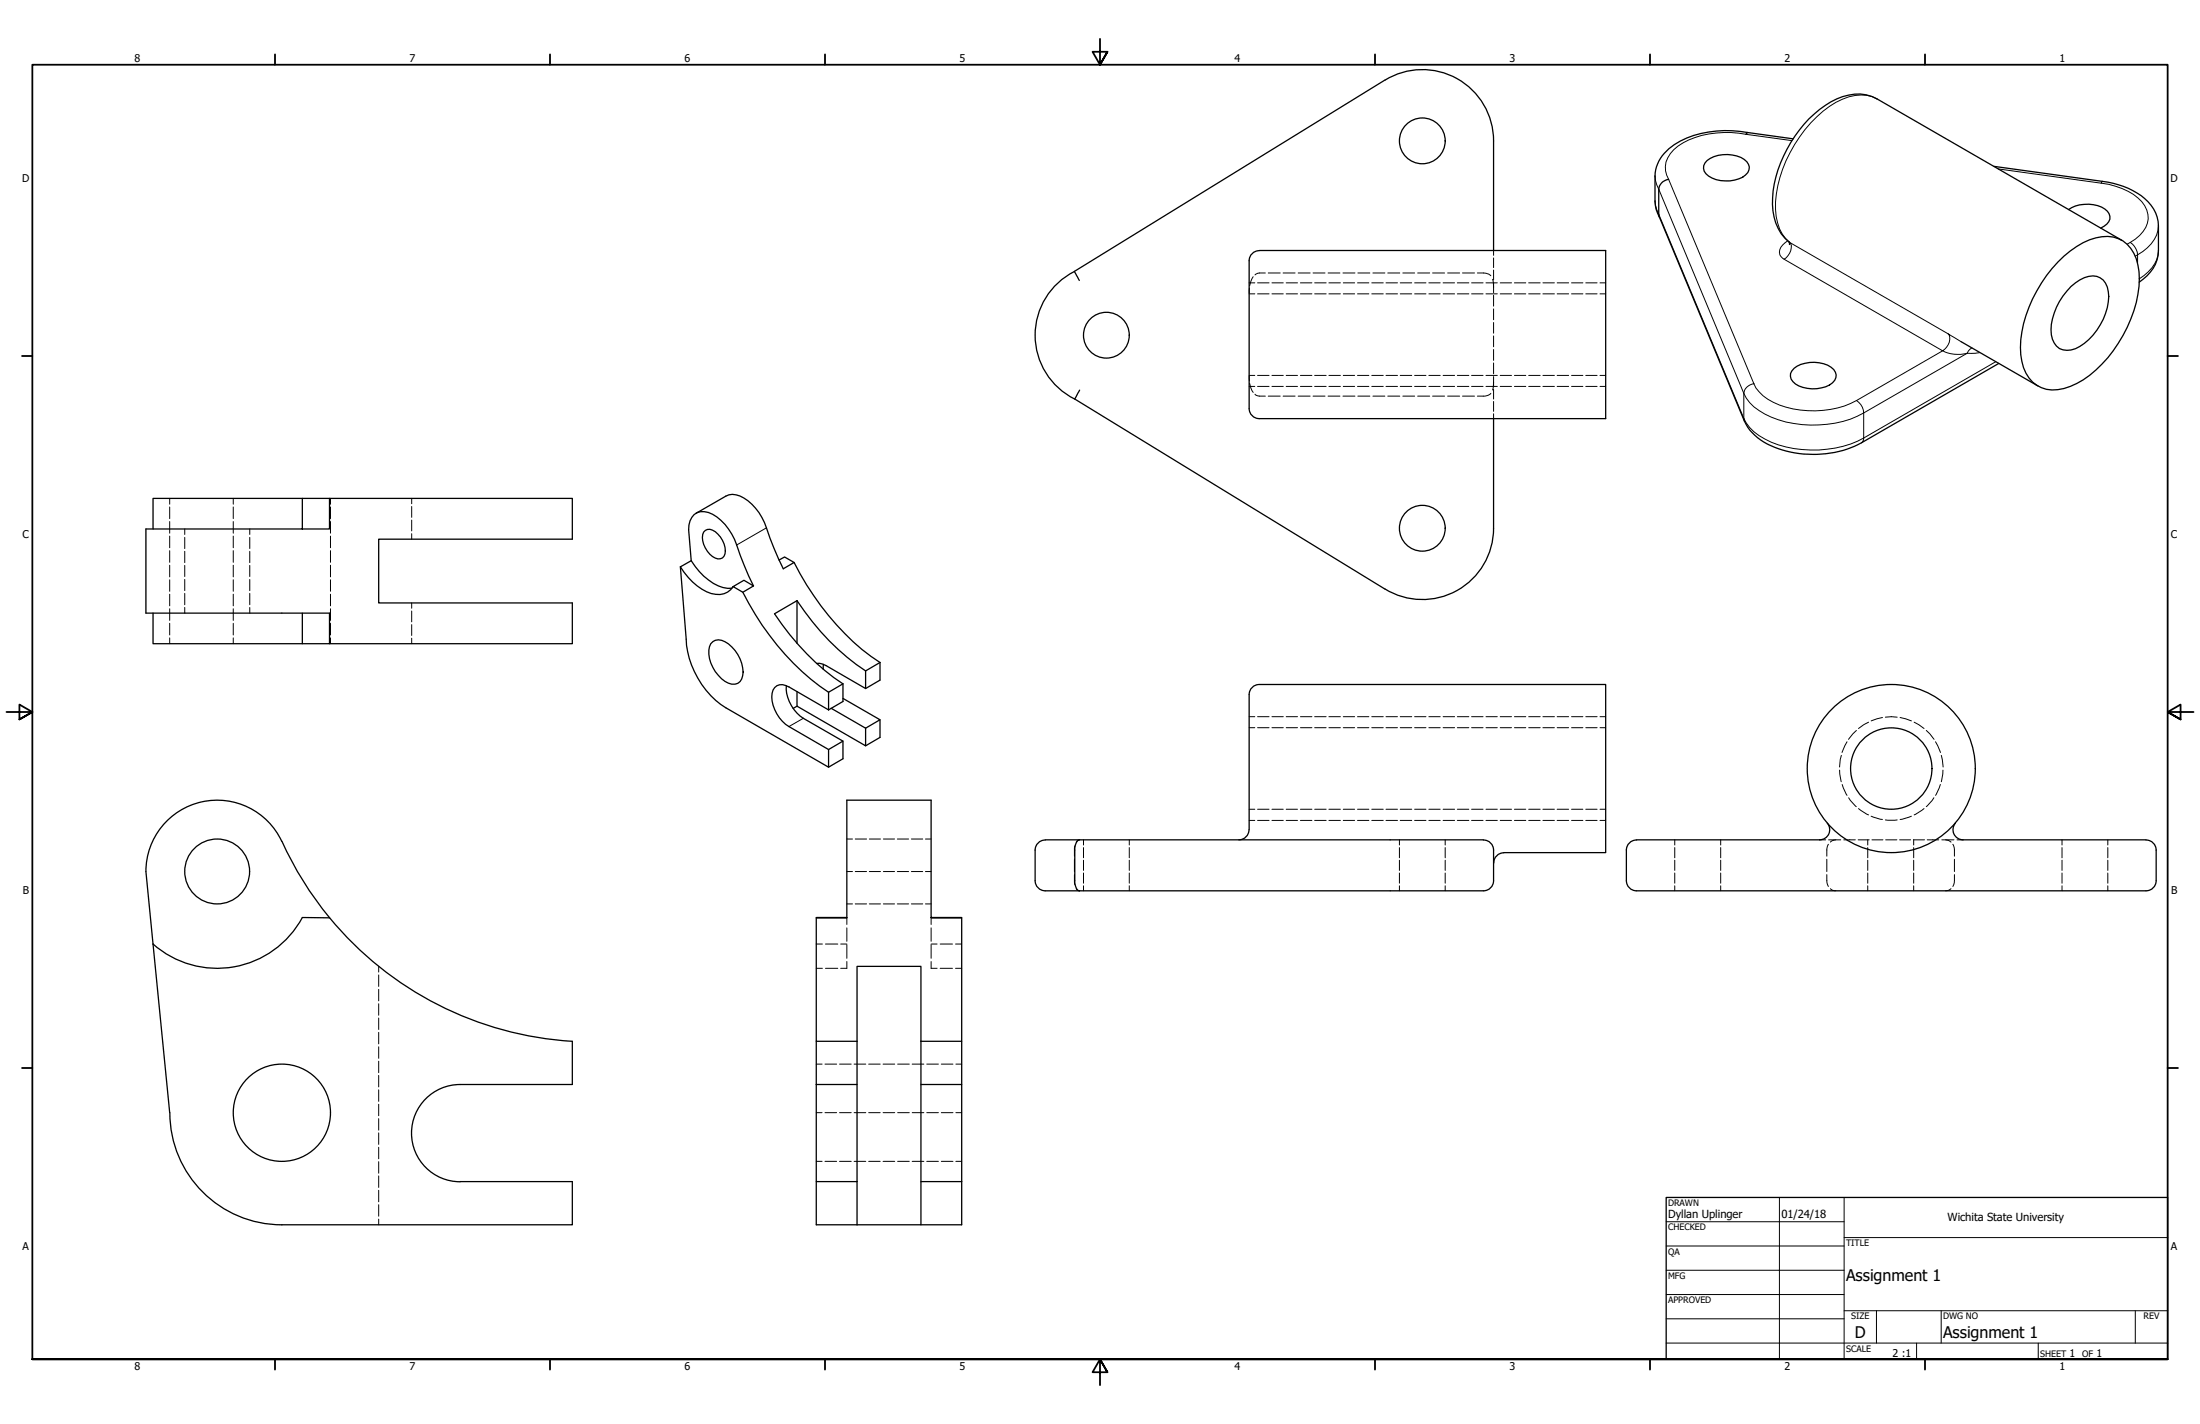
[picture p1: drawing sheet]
<svg xmlns="http://www.w3.org/2000/svg" width="864mm" height="559mm" viewBox="0 0 864 559" stroke-linecap="round" stroke-linejoin="round" font-family="sans-serif">
<!-- layer: Visible (ANSI) -->
<g fill="none" stroke="#000" stroke-width=".51">
<path d="M543.6 31.4l-121.8 75.1 1.9 3.5M543.7 31.5a28 28 0 0 1 42.6 23.8M586.3 55.3v43M686.1 52l-.7 .7M686.1 52a40.9 40.9 0 0 0-28.9 4.8 15 15 0 0 0-7.5 12.3v9.8a12.7 12.7 0 0 0 1.7 6.3M686.1 52l17.8 2.5M655 70.4a4.4 4.4 0 0 0-3.9 3.8l.2 10.8 33.4 80.2a21.9 21.9 0 0 0 15 11.4 42.2 42.2 0 0 0 31.1-2.9l53.8-31.1M670.1 63a13 13 0 0 1 15.6 .5 3.8 3.8 0 0 1-1.6 6 13.5 13.5 0 0 1-14.4-1.3 3.5 3.5 0 0 1 .4-5.2zM782.7 65.3l42.7 5.9a27.4 27.4 0 0 1 20 10.8 13 13 0 0 1 1.9 6.6v9.8a15.1 15.1 0 0 1-7.6 12.3M812 82.2a13.1 13.1 0 0 1 15.3 .7 3.6 3.6 0 0 1-1.4 5.9l-1.3 .7M832.9 94.3l-96.1-55.5a18.2 18.2 0 0 0-18 1.1 49.1 49.1 0 0 0-23 40.3 18.9 18.9 0 0 0 6.6 14.9v.8M421.7 106.6a28 28 0 0 0-15.4 25 28 28 0 0 0 15.6 25"/>
<path d="M490.3 102.3v58a4 4 0 0 0 4 4h136v-66l-136 .1a4 4 0 0 0-4 3.9M807.8 102.9a31.4 31.4 0 0 1 17.3-10 12 12 0 0 1 13.5 8.6 35 35 0 0 1-2.2 23.7 49 49 0 0 1-21.2 25.3 16.6 16.6 0 0 1-13.8 1.6 13.4 13.4 0 0 1-7.7-10.2 41.4 41.4 0 0 1 5.8-27.7 51.1 51.1 0 0 1 8.3-11.3zM812.9 112.5a11.8 11.8 0 0 1 10.2-4 7.4 7.4 0 0 1 4.7 7.8 24.8 24.8 0 0 1-13.1 20.5 6.4 6.4 0 0 1-9.5-5.4 24.4 24.4 0 0 1 7.7-18.9zM769.9 134.1l30.1 17.3M421.9 156.6l121.7 74.5M423.8 153.1l-1.9 3.5M704.3 144.5a12.9 12.9 0 0 1 15.5 .5 3.8 3.8 0 0 1-1.6 6.1 13.9 13.9 0 0 1-13.4-.4 3.6 3.6 0 0 1-.5-6.2zM586.3 164.3v43M118.7 195.6h-58.6v12M129.3 195.6h95.4v16h-76v25h76v16h-95.4M118.7 207.6v-12h10.6v12h-72v33h72v12h-10.6v-12M273.2 201.4l11.7-6.7a8 8 0 0 1 8.7 1.8 22.1 22.1 0 0 1 7.3 10.6 123.5 123.5 0 0 0 6.6 16.1l4.2-2.5-3.7-2.1-2.2 1.2"/>
<path d="M276.9 208.2a3.7 3.7 0 0 1 4.9 1.4 8.4 8.4 0 0 1 2.4 8.6 2.95 2.95 0 0 1-4.5 .2 8.7 8.7 0 0 1-3.5-9.6zM586.3 207.3a28 28 0 0 1-42.6 23.8M267.1 222.4l2.3 28.4a34.5 34.5 0 0 0 15.5 26.9l40.3 23.4v-7M267.1 222.4a21.4 21.4 0 0 0 13.9 10.8 6.7 6.7 0 0 0 6.8-3M271.3 220l-1-12.2a6.3 6.3 0 0 1 4.7-7 11.9 11.9 0 0 1 9.6 5 29.3 29.3 0 0 1 6 12.1l5.2 12M271.3 220a23.4 23.4 0 0 0 12.5 10.6l3.5 .2M271.3 220l-4.2 2.4M287.8 230.2l4.2-2.5 3.8 2.2-4.2 2.5zM291.6 232.4a102.7 102.7 0 0 0 33.6 39.3M311.7 220.7a104.9 104.9 0 0 0 30.2 36.9l3.5 2.4M312.9 235.7l-8.9 5.2a96.9 96.9 0 0 0 26.9 27.5M312.9 235.7a95.2 95.2 0 0 0 26.9 27.6"/>
<path d="M312.9 235.7v16.8M60.1 240.6v12h58.6M279 252.6a4 4 0 0 1 5.6-.8 14.1 14.1 0 0 1 6.9 13.4 3.7 3.7 0 0 1-5.6 2.9 13.9 13.9 0 0 1-7.4-14.4zM345.4 260l-5.6 3.3M345.4 260v6.9l-5.6 3.3M308.7 269.1a14.7 14.7 0 0 0 6.6 12.8l15.6 8.9v7l-5.7 3.3M312.9 271.4v5.7l26.9 15.6v-6.9M312.9 277.1l-1.6 .9M320.5 260.3h1.2l2.5 .9 15.6 9v-6.9M323.2 260.7v1.9M325.2 278.6l-15.5-9a4.1 4.1 0 0 0-4.8-.5 4.1 4.1 0 0 0-1.9 4.4 14.8 14.8 0 0 0 6.7 11.6l15.5 9M325.2 271.7v6.9"/>
<path d="M326.3 277.9l13.5 7.9M330.9 274.1l14.5 8.3-5.6 3.4M330.9 268.4l-5.7 3.3M330.9 268.4v6.9l-5.7 3.3M490.3 272.6v53M490.3 272.6a4 4 0 0 1 4-4h136v66h-40M330.9 290.8l-5.7 3.3M345.4 282.4v7l-5.6 3.3M110.6 330.1a28 28 0 0 0-31.4-15.4 28 28 0 0 0-21.9 27.3l9.3 94.6a44.1 44.1 0 0 0 44 44h114.1v-16.9h-44a19.1 19.1 0 0 1-19.2-19.1 19.1 19.1 0 0 1 19.1-19h44.1v-17a134 134 0 0 1-95.3-48.5M110.7 330.1a134 134 0 0 0 18.7 30M410.3 329.6a4 4 0 0 0-4 4v12M410.3 329.6h172"/>
<path d="M423.8 329.6a3.7 3.7 0 0 0-1.9 4v12.8l.6 2a1.4 1.4 0 0 0 1.3 1.2M490.3 325.6a4 4 0 0 1-4 4M582.3 329.6a4 4 0 0 1 4 4v12M590.3 334.6a4 4 0 0 0-3.9 4M642.4 329.6a4 4 0 0 0-4 4v12M717.3 323a4 4 0 0 1 .6 4.3 4 4 0 0 1-3.6 2.3h-71.9M767.6 323a4 4 0 0 0-.6 4.3 4 4 0 0 0 3.6 2.3h71.8M842.4 329.6a4 4 0 0 1 4 4v12M406.3 345.6a4 4 0 0 0 4 4h172a4 4 0 0 0 4-4M638.4 345.6a4 4 0 0 0 4 4h200a4 4 0 0 0 4-4M129.3 360.2l-10.6-.1a38 38 0 0 1-58.6 10.3M320.4 360.2v48.4h16"/>
<path d="M332.4 360l-12 .2h12v-46.2h33.1v46.2h12l-12-.2M377.5 360.2v48.4h-16M320.4 408.6v17M336.4 408.6v-29.4h25.1v29.4M336.4 408.6v55.1M361.5 408.6v72h-25.1M377.5 408.6v17M320.4 425.6v38.1h16M320.4 425.6h16M361.5 425.6h16v38.1M320.4 463.7v16.9h16M336.4 463.7v16.9"/>
<path d="M361.5 463.7h16M377.5 463.7v16.9h-16"/>
<circle cx="558.3" cy="55.3" r="9"/>
<circle cx="434.3" cy="131.5" r="9"/>
<circle cx="558.3" cy="207.3" r="9"/>
<circle cx="742.4" cy="301.6" r="33"/>
<circle cx="742.4" cy="301.6" r="16"/>
<circle cx="85.2" cy="342" r="12.7"/>
<circle cx="110.6" cy="436.7" r="19.1"/>
</g>
<!-- layer: Hidden (ANSI) -->
<g fill="none" stroke="#000" stroke-width=".39">
<path d="M586.3 98.3v1.9M490.3 115.3h2.3M490.4 113.1l-.1 1.9M491.9 108.6l-1.4 3.5M493.6 115.3h4.6M496.7 107.1a4.2 4.2 0 0 0-4.1 .8M497.8 107.1h4.7M499.3 115.3h4.4M503.7 107.1h4.7M504.9 115.3h4.4M509.6 107.1h4.7M510.5 115.3h4.5"/>
<path d="M515.4 107.1h4.7M516.1 115.3h4.5M521.3 107.1h4.7M521.7 115.3h4.5M527.2 107.1h4.7M527.3 115.3h4.4M532.9 115.3h4.4M533 107.1h4.7M538.5 115.3h4.5M538.9 107.1h4.7M544.1 115.3h4.5M544.8 107.1h4.7"/>
<path d="M549.7 115.3h4.5M550.7 107.1h4.6M555.3 115.3h4.5M556.5 107.1h4.7M560.9 115.3h4.4M562.4 107.1h4.7M566.5 115.3h4.5M568.3 107.1h4.7M572.1 115.3h4.5M574.1 107.1h4.7M577.7 115.3h4.5M579.9 107.1l3.5 .2 1.8 .9"/>
<path d="M583.3 115.3h4.5M585.9 109.6l.4 3.1M586.3 101.2v3.8M586.3 106v3.9M586.3 110.8v4.1M586.3 115.9v4.2M588.9 115.3h4.4M594.5 115.3h4.4M600.1 115.3h4.5M605.7 115.3h4.5M611.3 115.3h4.5M616.9 115.3h4.4"/>
<path d="M622.5 115.3h4.4M628.1 115.3h2.2M586.3 121.2v4.3M586.3 126.6v4.1M586.3 131.8v4.3M586.3 137.2v4.2M490.3 147.6l.1 1.9M490.3 147.3h2.3M490.5 150.4l.5 1.7 .9 1.9M492.6 154.7a4.2 4.2 0 0 0 4.1 .7M493.6 147.3h4.6M497.8 155.4h4.7"/>
<path d="M499.3 147.3h4.4M503.7 155.4h4.7M504.9 147.3h4.4M509.6 155.4h4.7M510.5 147.3h4.5M515.4 155.4h4.7M516.1 147.3h4.5M521.3 155.4h4.7M521.7 147.3h4.5M527.2 155.4h4.7M527.3 147.3h4.4M532.9 147.3h4.4"/>
<path d="M533 155.4h4.7M538.5 147.3h4.5M538.9 155.4h4.7M544.1 147.3h4.5M544.8 155.4h4.7M549.7 147.3h4.5M550.7 155.4h4.6M555.3 147.3h4.5M556.5 155.4h4.7M560.9 147.3h4.4M562.4 155.4h4.7M566.5 147.3h4.5"/>
<path d="M568.3 155.4h4.7M572.1 147.3h4.5M574.1 155.4h4.7M577.7 147.3h4.5M583.3 147.3h4.5M585.2 154.4l-.8 .6-1.5 .4h-3M586.3 149.9l-.4 3.1M586.3 142.4v4.3M586.3 147.8v4M586.3 152.8v3.8M586.3 157.5v3.9M588.9 147.3h4.4"/>
<path d="M594.5 147.3h4.4M600.1 147.3h4.5M605.7 147.3h4.5M611.3 147.3h4.5M616.9 147.3h4.4M622.5 147.3h4.4M628.1 147.3h2.2M586.3 162.4v1.9M66.6 195.6v2.3M66.6 198.9v4.6M91.6 195.6v2.3M91.6 198.9v4.6"/>
<path d="M129.7 195.6v2.3M129.7 198.9v4.6M161.6 195.6v2.1M161.6 198.8v4.2M66.6 204.7v4.5M66.6 210.4v4.5M66.6 216.1v4.6M72.5 207.6v2.1M72.5 210.9v4.4M72.5 216.3v4.5M91.6 204.7v4.5M91.6 210.4v4.5"/>
<path d="M91.6 216.1v4.6M98 207.6v2.1M98 210.9v4.4M98 216.3v4.5M129.7 204.7v4.5M129.7 210.4v4.5M129.7 216.1v4.6M161.6 204.1v4.2M161.6 209.4v2.2M66.6 221.8v4.6M66.6 227.5v4.5M66.6 233.2v4.5"/>
<path d="M66.6 238.9v4.6M72.5 221.9v4.4M72.5 227.4v4.4M72.5 232.9v4.4M72.5 238.4v2.2M91.6 221.8v4.6M91.6 227.5v4.5M91.6 233.2v4.5M91.6 238.9v4.6M98 221.9v4.4M98 227.4v4.4M98 232.9v4.4"/>
<path d="M98 238.4v2.2M129.7 221.8v4.6M129.7 227.5v4.5M129.7 233.2v4.5M129.7 238.9v4.6M161.6 236.6v2.1M161.6 239.8v4.2M66.6 244.6v4.6M66.6 250.3v2.3M91.6 244.6v4.6M91.6 250.3v2.3M129.7 244.6v4.6"/>
<path d="M129.7 250.3v2.3M161.6 245.1v4.3M161.6 250.4v2.2M490.3 285.6h2.3M493.6 285.6h4.6M499.3 285.6h4.4M504.9 285.6h4.4M510.5 285.6h4.5M516.1 285.6h4.5M521.7 285.6h4.5M527.3 285.6h4.4M532.9 285.6h4.4"/>
<path d="M538.5 285.6h4.5M544.1 285.6h4.5M549.7 285.6h4.5M555.3 285.6h4.5M560.9 285.6h4.4M566.5 285.6h4.5M572.1 285.6h4.5M577.7 285.6h4.5M583.3 285.6h4.5M588.9 285.6h4.4M594.5 285.6h4.4M600.1 285.6h4.5"/>
<path d="M605.7 285.6h4.5M611.3 285.6h4.5M616.9 285.6h4.4M622.5 285.6h4.4M628.1 285.6h2.2M490.3 317.6h2.3M493.6 317.6h4.6M499.3 317.6h4.4M504.9 317.6h4.4M510.5 317.6h4.5M516.1 317.6h4.5M521.7 317.6h4.5"/>
<path d="M527.3 317.6h4.4M532.9 317.6h4.4M538.5 317.6h4.5M544.1 317.6h4.5M549.7 317.6h4.5M555.3 317.6h4.5M560.9 317.6h4.4M566.5 317.6h4.5M572.1 317.6h4.5M577.7 317.6h4.5M583.3 317.6h4.5M588.9 317.6h4.4"/>
<path d="M594.5 317.6h4.4M600.1 317.6h4.5M605.7 317.6h4.5M611.3 317.6h4.5M616.9 317.6h4.4M622.5 317.6h4.4M628.1 317.6h2.2M332.4 329.2h2.2M335.7 329.2h4.5M341.2 329.2h4.4M346.8 329.2h4.4M352.2 329.2h4.5"/>
<path d="M357.8 329.2h4.4M363.3 329.2h2.2M421.8 337.2v4.8M421.9 332l-.1 4M423.7 329.6l-1.2 .9M425.3 329.6v2M425.3 332.6v4M425.3 337.6v4M443.3 329.6v2M443.3 332.6v4M443.3 337.6v4M549.3 329.6v2"/>
<path d="M549.3 332.6v4M549.3 337.6v4M567.3 329.6v2M567.3 332.6v4M567.3 337.6v4M657.4 329.6v2M657.4 332.6v4M657.4 337.6v4M675.4 329.6v2M675.4 332.6v4M675.4 337.6v4M714.2 329.6h2.5"/>
<path d="M717.1 337.2v4.8M717.7 331.3a7.5 7.5 0 0 0-.6 4.7M717.8 329.6h4.8M720.6 329.6l-1.3 .3-.8 .6M723.8 329.6h4.5M729.4 329.6h4.3M733.2 329.6v2M733.2 332.6v4M733.2 337.6v4M734.8 329.6h4.3M740.2 329.6h4.4M745.7 329.6h4.3"/>
<path d="M751.1 329.6h4.4M751.2 329.6v2M751.2 332.6v4M751.2 337.6v4M756.5 329.6h4.5M762.3 329.6h4.7M763.7 329.6l1.3 .3 .9 .6M766.6 331.3a7.5 7.5 0 0 1 .6 4.7M767.2 337.2v4.8M768.2 329.6h2.4M809.4 329.6v2M809.4 332.6v4"/>
<path d="M809.4 337.6v4M827.4 329.6v2M827.4 332.6v4M827.4 337.6v4M332.4 342h2.2M332.4 354.7h2.2M335.7 342h4.5M335.7 354.7h4.5M341.2 342h4.4M341.2 354.7h4.4M346.8 342h4.4M346.8 354.7h4.4"/>
<path d="M352.2 342h4.5M352.2 354.7h4.5M357.8 342h4.4M357.8 354.7h4.4M363.3 342h2.2M363.3 354.7h2.2M421.8 343.2l.1 4M422.5 348.7l.5 .6 .7 .3M425.3 342.6v4M425.3 347.6v2M443.3 342.6v4M443.3 347.6v2"/>
<path d="M549.3 342.6v4M549.3 347.6v2M567.3 342.6v4M567.3 347.6v2M657.4 342.6v4M657.4 347.6v2M675.4 342.6v4M675.4 347.6v2M717.1 343.2a6.8 6.8 0 0 0 .6 4.7M718.5 348.7l.8 .6 1.3 .3M733.2 342.6v4M733.2 347.6v2"/>
<path d="M751.2 342.6v4M751.2 347.6v2M765.9 348.7l-.9 .6-1.3 .3M767.2 343.2a6.8 6.8 0 0 1-.6 4.7M809.4 342.6v4M809.4 347.6v2M827.4 342.6v4M827.4 347.6v2M148.7 379.2v2.2M320.4 370.5h2.4M320.4 380h2.4M324 370.5h4.9"/>
<path d="M324 380h4.9M330 370.5h2.4M332.4 377.3v2.7h-2.4M332.4 360.2v2.6M332.4 364.1v5.3M332.4 370.7v5.3M365.5 360.2v2.6M365.5 364.1v5.3M365.5 370.7v5.3M365.5 377.3v2.7h2.4M365.5 370.5h2.4M369.1 370.5h4.8"/>
<path d="M369.1 380h4.8M375.1 370.5h2.4M375.1 380h2.4M148.7 382.6v4.5M148.7 388.2v4.5M148.7 393.9v4.5M148.7 399.5v4.5M148.7 405.1v4.5M148.7 410.8v4.5M148.7 416.4v4.5M320.4 417.6h2.3M323.8 417.6h4.6"/>
<path d="M329.6 417.6h4.5M335.3 417.6h4.6M341 417.6h4.5M346.6 417.6h4.6M352.4 417.6h4.5M358.1 417.6h4.5M363.8 417.6h4.6M369.5 417.6h4.6M375.2 417.6h2.3M148.7 422v4.5M148.7 427.7v4.5M148.7 433.3v4.5"/>
<path d="M148.7 439v4.5M320.4 436.6h2.3M323.8 436.6h4.6M329.6 436.6h4.5M335.3 436.6h4.6M341 436.6h4.5M346.6 436.6h4.6M352.4 436.6h4.5M358.1 436.6h4.5M363.8 436.6h4.6M369.5 436.6h4.6M375.2 436.6h2.3"/>
<path d="M148.7 444.6v4.5M148.7 450.2v4.5M148.7 455.9v4.5M320.4 455.7h2.3M323.8 455.7h4.6M329.6 455.7h4.5M335.3 455.7h4.6M341 455.7h4.5M346.6 455.7h4.6M352.4 455.7h4.5M358.1 455.7h4.5M363.8 455.7h4.6"/>
<path d="M369.5 455.7h4.6M375.2 455.7h2.3M148.7 461.5v4.5M148.7 467.1v4.5M148.7 472.8v4.5M148.7 478.4v2.2"/>
</g>
<!-- layer: Visible Narrow (ANSI) -->
<g fill="none" stroke="#000" stroke-width=".39">
<path d="M736.8 38.8a15.2 15.2 0 0 0-13.5 .1 45.4 45.4 0 0 0-20.6 21 43.1 43.1 0 0 0-5.5 25.1 15.6 15.6 0 0 0 5.3 10.1l62.2 35.9M703.4 55.2l-18-2.5a36.1 36.1 0 0 0-26.7 4.6 10 10 0 0 0-4.5 11.4l34.3 81.9M649.7 69.1l.7 3.5 34.1 81.8v9.8l-34.1-81.8-.7-3.5M784.4 66.3l40.4 5.6M825.4 71.2l-.6 .7a23.6 23.6 0 0 1 17.1 8.8 8.8 8.8 0 0 1-2 11.7l-3.7 2.7M701.7 94.5a5 5 0 0 0-3 5.5l1.6 1.7a5.7 5.7 0 0 0 2.6-6.1l-.7-.7M836.2 95.1a6.4 6.4 0 0 1 2.9 4.9M836.2 95.1l-1.2 .7M847.3 98.4a13.5 13.5 0 0 1-7.5 11M847.3 88.6a13.8 13.8 0 0 1-8.2 11.4M700.3 101.7l62.3 36-33.8 19.5M839.1 100l-.9 .5"/>
<path d="M839.1 100v3.3M769.9 134.1l-5.2-3.1a4.9 4.9 0 0 1-2.1 6.7 13.4 13.4 0 0 0 9.6 .9l.5-.9 1.4-1.2M777.2 138.4l-5 .2-40.6 23.5v9.8M685.7 152l1.2-.9 1.6-.5a16.5 16.5 0 0 0 10 8.3 38.3 38.3 0 0 0 30.3-1.7 6.2 6.2 0 0 1 2.8 4.9 42.9 42.9 0 0 1-41.1-1 14.9 14.9 0 0 1-6-6.7l.3-1.3zM783.5 141.9l-51.9 30M684.7 165.2l-.2-1a19.2 19.2 0 0 0 10.8 9.3 44.2 44.2 0 0 0 36.3-1.6M731.6 171.9l-.1 .8-.7 1M300.9 207.1l-11.7 6.8M315.3 281.9l-5.6 3.2"/>
</g>
<!-- layer: Hidden Narrow (ANSI) -->
<g fill="none" stroke="#000" stroke-width=".39">
<path d="M490.3 111h2.3M493.6 111h4.6M499.3 111h4.4M504.9 111h4.4M510.5 111h4.5M516.1 111h4.5M521.7 111h4.5M527.3 111h4.4M532.9 111h4.4M538.5 111h4.5M544.1 111h4.5M549.7 111h4.5"/>
<path d="M555.3 111h4.5M560.9 111h4.4M566.5 111h4.5M572.1 111h4.5M577.7 111h4.5M583.3 111h4.5M588.9 111h4.4M594.5 111h4.4M600.1 111h4.5M605.7 111h4.5M611.3 111h4.5M616.9 111h4.4"/>
<path d="M622.5 111h4.4M628.1 111h2.2M490.3 151.6h2.3M493.6 151.6h4.6M499.3 151.6h4.4M504.9 151.6h4.4M510.5 151.6h4.5M516.1 151.6h4.5M521.7 151.6h4.5M527.3 151.6h4.4M532.9 151.6h4.4M538.5 151.6h4.5"/>
<path d="M544.1 151.6h4.5M549.7 151.6h4.5M555.3 151.6h4.5M560.9 151.6h4.4M566.5 151.6h4.5M572.1 151.6h4.5M577.7 151.6h4.5M583.3 151.6h4.5M588.9 151.6h4.4M594.5 151.6h4.4M600.1 151.6h4.5M605.7 151.6h4.5"/>
<path d="M611.3 151.6h4.5M616.9 151.6h4.4M622.5 151.6h4.4M628.1 151.6h2.2M490.3 281.2h2.3M493.6 281.2h4.6M499.3 281.2h4.4M504.9 281.2h4.4M510.5 281.2h4.5M516.1 281.2h4.5M521.7 281.2h4.5M527.3 281.2h4.4"/>
<path d="M532.9 281.2h4.4M538.5 281.2h4.5M544.1 281.2h4.5M549.7 281.2h4.5M555.3 281.2h4.5M560.9 281.2h4.4M566.5 281.2h4.5M572.1 281.2h4.5M577.7 281.2h4.5M583.3 281.2h4.5M588.9 281.2h4.4M594.5 281.2h4.4"/>
<path d="M600.1 281.2h4.5M605.7 281.2h4.5M611.3 281.2h4.5M616.9 281.2h4.4M622.5 281.2h4.4M628.1 281.2h2.2M722.8 296.4l-.7 4.6M725 291.1l-1.9 4.2M728.7 286.6l-3.1 3.5M733.5 283.4l-3.9 2.5M738.9 281.6l-4.4 1.3M740.1 281.4h4.6"/>
<path d="M745.9 281.6l4.4 1.3M751.4 283.4l3.9 2.5M756.2 286.6l3 3.5M759.8 291.1l1.9 4.2M762.1 296.4l.7 4.6M722.1 302.2l.7 4.6M723.1 307.8l1.9 4.3M725.7 313.1l3 3.4M729.6 317.3l3.9 2.5M755.3 317.3l-3.9 2.5M759.1 313.1l-2.9 3.4M761.7 307.8l-1.9 4.3"/>
<path d="M762.7 302.2l-.6 4.6M490.3 321.9h2.3M493.6 321.9h4.6M499.3 321.9h4.4M504.9 321.9h4.4M510.5 321.9h4.5M516.1 321.9h4.5M521.7 321.9h4.5M527.3 321.9h4.4M532.9 321.9h4.4M538.5 321.9h4.5M544.1 321.9h4.5"/>
<path d="M549.7 321.9h4.5M555.3 321.9h4.5M560.9 321.9h4.4M566.5 321.9h4.5M572.1 321.9h4.5M577.7 321.9h4.5M583.3 321.9h4.5M588.9 321.9h4.4M594.5 321.9h4.4M600.1 321.9h4.5M605.7 321.9h4.5M611.3 321.9h4.5"/>
<path d="M616.9 321.9h4.4M622.5 321.9h4.4M628.1 321.9h2.2M734.5 320.3l4.4 1.3M740.1 321.8h4.6M750.3 320.3l-4.4 1.3"/>
</g>
<!-- layer: Border (ANSI) -->
<g fill="none" stroke="#000" stroke-width=".7">
<path d="M431.8 15.2v10.2l-2.9-5.1h5.8l-2.9 5.1 2.9-5.1M107.9 21.3v4.1M215.9 21.3v4.1M323.8 21.3v4.1M539.8 21.3v4.1M647.7 21.3v4.1M755.6 21.3v4.1M8.6 139.7h4.1M850.9 139.7h4.1M2.5 279.4h10.2l-5.1-2.9v5.8l5.1-2.9-5.1 2.9M861.1 279.4h-10.2l5.1-2.9v5.8l-5.1-2.9 5.1 2.9M8.6 419.1h4.1"/>
<path d="M850.9 419.1h4.1M12.7 533.4v-508h838.2v508h-838.2h838.2M107.9 533.4v4.1M215.9 533.4v4.1M323.8 533.4v4.1M434.7 538.5l-2.9-5.1 2.9 5.1h-5.8l2.9-5.1v10.2M539.8 533.4v4.1M647.7 533.4v4.1M755.6 533.4v4.1"/>
</g>
<!-- layer: Title (ANSI) -->
<g fill="none" stroke="#000" stroke-width=".39">
<path d="M654 479.4h69.9M698.5 469.9v63.5M723.9 469.9v63.5M654 488.9h69.9M654 498.5h69.9M723.9 485.6h127M654 508h69.9M654 517.5h69.9M723.9 514.3h127M736.6 514.3v12.7M762 514.3v12.7M838.2 514.3v12.7"/>
<path d="M654 527h196.9M752.3 527v6.4M800.1 527v6.4"/>
</g>
<path d="M654 469.9h196.9v63.5h-196.9z" fill="none" stroke="#000" stroke-width=".51"/>
<g font-size="6.3">
<text x="724.7" y="502.7">Assignment 1</text>
<text x="728.1" y="524.9">D</text>
<text x="762.8" y="525">Assignment 1</text>
</g>
<g font-size="4.4">
<text x="654.8" y="477.8">Dyllan Uplinger</text>
<text x="699.3" y="478">01/24/18</text>
<text x="764.5" y="479">Wichita State University</text>
</g>
<g font-size="4.2">
<text x="52.8" y="24.4">8</text>
<text x="160.8" y="24.4">7</text>
<text x="268.7" y="24.4">6</text>
<text x="376.7" y="24.4">5</text>
<text x="484.6" y="24.4">4</text>
<text x="592.6" y="24.4">3</text>
<text x="700.5" y="24.4">2</text>
<text x="808.5" y="24.4">1</text>
<text x="8.8" y="71.4">D</text>
<text x="852" y="71.4">D</text>
<text x="8.9" y="211.1">C</text>
<text x="852.2" y="211.1">C</text>
<text x="9" y="350.8">B</text>
<text x="852.2" y="350.8">B</text>
<text x="8.9" y="490.5">A</text>
<text x="852.2" y="490.5">A</text>
<text x="742.9" y="532.6">2 :1</text>
<text x="812.4" y="532.6">1</text>
<text x="823" y="532.6">1</text>
<text x="52.8" y="537.5">8</text>
<text x="160.8" y="537.5">7</text>
<text x="268.7" y="537.5">6</text>
<text x="376.7" y="537.5">5</text>
<text x="484.6" y="537.5">4</text>
<text x="592.6" y="537.5">3</text>
<text x="700.5" y="537.5">2</text>
<text x="808.5" y="537.5">1</text>
</g>
<g font-size="3.5">
<text x="654.8" y="473.2">DRAWN</text>
<text x="654.8" y="482.8">CHECKED</text>
<text x="724.7" y="488.9">TITLE</text>
<text x="654.8" y="492.3">QA</text>
<text x="654.8" y="501.8">MFG</text>
<text x="654.8" y="511.4">APPROVED</text>
<text x="726.7" y="517.7">SIZE</text>
<text x="762.8" y="517.7">DWG NO</text>
<text x="841.4" y="517.7">REV</text>
<text x="724.7" y="530.4">SCALE</text>
<text x="800.9" y="532.6">SHEET</text>
<text x="817.4" y="532.6">OF</text>
</g>
</svg>
